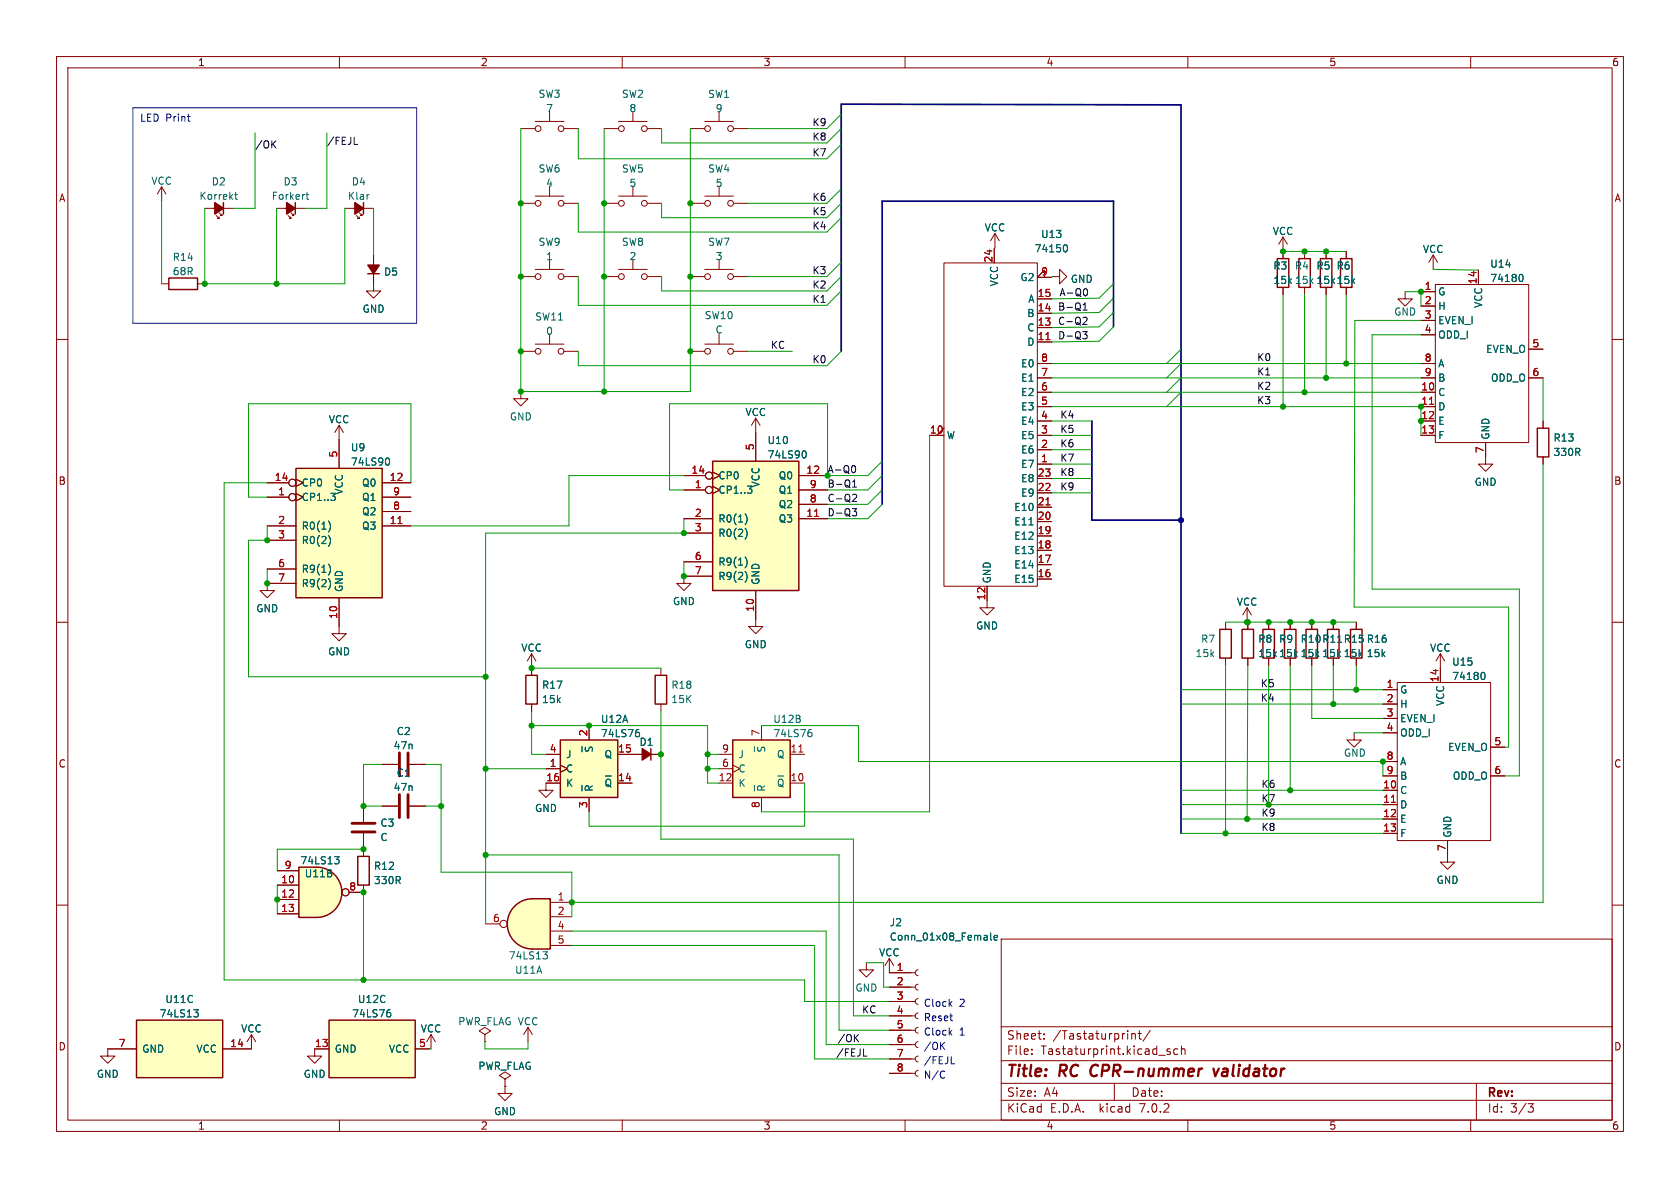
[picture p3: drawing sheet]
<svg xmlns="http://www.w3.org/2000/svg" width="297mm" height="210mm" viewBox="0 0 297 210" stroke-linecap="round" stroke-linejoin="round" font-family="sans-serif">
<g fill="none" stroke="#840000" stroke-width=".18">
<path d="M10 10h277v190h-277zM12 12h273v186h-273zM60 10v2M110 10v2M160 10v2M210 10v2M260 10v2M106.8 35.9h2.5M109.3 34.7h5.1M111.9 32.9v1.8M114.4 35.9h2.6M122 35.9h2.6"/>
<path d="M124.6 34.7h5.1M127.1 32.9v1.8M129.7 35.9h2.5M10 60h2M106.8 48.9h2.5M109.3 47.6h5.1M111.9 45.8v1.8M114.4 48.9h2.6M166.9 46.5h16.5v57.1h-16.5zM175.8 43.9v2.6M183.4 57.9h2.5M183.4 55.4h2.5"/>
<path d="M183.4 52.8h2.5M184.7 49v-1.2l-1.3 1.2h2.5M186.1 48.9h1.2v-1.3l1.3 1.3-1.3 1.3v-1.3M226.8 41.9l-.7 1.3M226.8 41.9v3.8M226.8 50.8v1.3M226.8 41.9l.8 1.3M251.2 51.6h2.5M251.2 54.1h2.5M251.2 56.6h2.5M251.2 59.2h2.5M253.7 50.3h16.6v27.9h-16.6z"/>
<path d="M261.4 47.8v2.5M285 60h2M59.9 77.7v5.1M133.6 76.5v5M164.3 77h2.6M166.9 75.7l-1.3 1.3M183.4 77h2.5M183.4 60.5h2.5M183.4 79.5h2.5M183.4 74.4h2.5M183.4 71.9h2.5M183.4 69.3h2.5"/>
<path d="M183.4 66.8h2.5M183.4 64.3h2.5M251.2 77h2.5M251.2 74.4h2.5M251.2 71.9h2.5M251.2 69.3h2.5M251.2 66.8h2.5M251.2 64.3h2.5M262.6 78.2v3.8h1.3l-1.3 1.3-1.2-1.3h1.2M270.3 66.8h2.5M270.3 61.7h2.5M272.8 74.4v1.3"/>
<path d="M47.2 87.9h3.9M47.2 93h5.1M47.2 85.3h3.9M47.2 95.5h5.1M52.3 87.2l1.3 .7-1.3 .6M52.3 84.7l1.3 .6-1.3 .7M67.6 87.9h5M67.6 93h5M67.6 85.3h5M67.6 90.4h5M120.9 86.6h3.8M120.9 91.7h5.1"/>
<path d="M120.9 84.1h3.8M120.9 94.2h5.1M120.9 99.3h5.1M126 86l1.3 .6-1.3 .6M126 83.4l1.3 .7-1.3 .6M141.2 86.6h5.1M141.2 91.7h5.1M141.2 84.1h5.1M141.2 89.2h5.1M183.4 82h2.5M183.4 99.8h2.5M183.4 97.3h2.5"/>
<path d="M183.4 94.7h2.5M183.4 92.2h2.5M183.4 89.7h2.5M183.4 87.1h2.5M183.4 84.6h2.5M272.8 80.8v1.2M10 110h2M47.2 100.6h5.1M52.3 103.1h-5.1v1.3h1.3l-1.3 1.3-1.2-1.3h1.2M59.9 105.7v6.3h1.3l-1.3 1.3-1.2-1.3h1.2M94 115.6l-.8 1.2M94 115.6v2.5"/>
<path d="M94 115.6l.7 1.2M116.8 118.1v1.3M126 101.9h-5.1v1.2h1.3l-1.3 1.3-1.3-1.3h1.3M133.6 104.4v6.3h1.3l-1.3 1.3-1.3-1.3h1.3M174.5 103.6v3.8h1.3l-1.3 1.3-1.3-1.3h1.3M183.4 102.4h2.5M220.5 107.4l-.8 1.3M220.5 107.4v2.6M220.5 107.4l.7 1.3M239.8 110v1.3M239.8 116.3v1.3M254.6 115.6l-.7 1.2"/>
<path d="M254.6 115.6v5.1M254.6 115.6l.8 1.2M285 110h2M111.8 133.4h5M116.8 124.5v1.2M127 133.4h2.5M127 138.4h2.5M127 135.9h2.5M129.5 135.3l1.3 .6-1.3 .6M134.6 128.3v2.5M139.7 133.4h2.5M139.7 138.4h2.5"/>
<path d="M244.5 121.9h2.5M244.5 139.7h2.5M244.5 124.5h2.5M244.5 127h2.5M244.5 129.5h2.5M244.5 137.2h2.5M244.5 134.6h2.5M247 120.7h16.5v27.9h-16.5zM263.5 132.1h2.6M263.5 137.2h2.6M10 160h2M134.6 141v2.5"/>
<path d="M244.5 142.2h2.5M244.5 144.8h2.5M244.5 147.3h2.5M255.9 148.6v3.8h1.3l-1.3 1.3-1.3-1.3h1.3M285 160h2M153.2 170.2v1.3h1.2l-1.2 1.2-1.3-1.2h1.3M157.2 179.6h4.6M157.2 177h4.6M157.2 174.5h4.6M157.2 169.4v2.6h4.6M157.2 169.4l-.7 1.3M157.2 169.4l.8 1.3"/>
<path d="M162.3 179.1l-.3 .1-.2 .4 .1 .3 .4 .2M162.3 176.5l-.3 .2-.2 .3 .1 .4 .4 .1M162.3 174l-.3 .1-.2 .4 .1 .4 .4 .1M162.3 171.5l-.3 .1-.2 .3 .1 .4 .4 .2M177 166h108v32h-108zM24.1 185.4h-5.1v1.3h1.3l-1.3 1.3-1.2-1.3h1.2M44.4 182.9v2.5h-5M44.4 182.9l-.7 1.3M44.4 182.9l.8 1.3M58.2 185.4h-2.6v1.3h1.3l-1.3 1.3-1.2-1.3h1.2M60 198v2M73.4 185.4h2.5"/>
<path d="M76.2 182.9l-.8 1.3M76.2 182.9v2.5M76.2 182.9l.8 1.3M85.7 182.9l1-.7-1-.6-1 .6 1 .7v1.3M85.7 184.2h.1M89.3 190.8l1-.7-1-.6-1 .6 1 .7v1.2M89.3 192h.1M89.3 192v1.3h1.3l-1.3 1.3-1.3-1.3h1.3M93.3 181.6l-.7 1.3M93.3 181.6v2.6M93.3 181.6l.8 1.3M110 198v2"/>
<path d="M157.2 189.7h4.6M157.2 187.2h4.6M157.2 184.7h4.6M157.2 182.1h4.6M160 198v2M162.3 189.2l-.3 .2-.2 .3 .1 .4 .4 .1M162.3 186.7l-.3 .1-.2 .4 .1 .4 .4 .1M162.3 184.2l-.3 .1-.2 .3 .1 .4 .4 .2M162.3 181.6l-.3 .1-.2 .4 .1 .4 .4 .1M177 194.5h108M177 191.5h108M177 187.5h108"/>
<path d="M177 181.5h108M182.4 186.3v.1M182.4 185.5v.1M184.6 183.6v.1M184.6 182.8v.1M197 191.5v3M200.1 182.7v1M200.1 182.8l.2-.1 .3 .1 .1 .9M201.2 182.7h.6M201.4 182.2v1.3l.4 .2M203.4 182.1l-1.3 2M206.9 185.5l-.4-.1-.2 .2 .1 .2 .5 .2v.3h-.6"/>
<path d="M208.2 185.5l-.4-.1-.3 .3v.4l.1 .2h.6M208.9 185.5l.2-.1 .3 .1 .1 .9M208.9 184.9v1.5M210 198v2M260 198v2M261 191.5v6.5M270.1 195.1h1l-.5 .6 .4 .1 .1 .5-.3 .3h-.4"/>
<circle cx="109.9" cy="35.9" r=".51"/>
<circle cx="113.9" cy="35.9" r=".51"/>
<circle cx="125.1" cy="35.9" r=".51"/>
<circle cx="129.2" cy="35.9" r=".51"/>
<circle cx="109.9" cy="48.9" r=".51"/>
<circle cx="113.9" cy="48.9" r=".51"/>
<circle cx="51.7" cy="85.3" r=".63"/>
<circle cx="51.7" cy="87.9" r=".63"/>
<circle cx="125.3" cy="86.6" r=".63"/>
<circle cx="125.3" cy="84.1" r=".63"/>
</g>
<path d="M214.5 188.9l.3 1.3 .7-1.3" fill="none" stroke="#840000" stroke-width=".4"/>
<g fill="none" stroke="#006464" stroke-width=".18">
<path d="M188.3 43.3a.68 .68 0 0 1 .4 .6 .68 .68 0 0 1-.4 .6M268.8 48.5a.68 .68 0 0 1 .5 .6 .68 .68 0 0 1-.5 .7M142.2 79.7a.79 .79 0 0 1 0 1.3M58.2 92.3l.2 .6-.2 .9M58.2 94.9l.2 .6-.2 .8M58.2 100l.2 .6-.2 .8M68.6 81a.79 .79 0 0 1 0 1.2M131.9 91.1l.2 .6-.2 .8M131.9 93.6l.2 .6-.2 .9M131.9 98.7l.2 .6-.2 .8M181.9 92.8h.7M58.2 102.5l.2 .6-.2 .9"/>
<path d="M131.9 101.2l.2 .6-.2 .9M262.1 118.9a.68 .68 0 0 1 .4 .6 .68 .68 0 0 1-.4 .6M133.4 132v.9M133.4 138.8v1M134 132.1l-.1 .5 .3 .2M134.2 138.9l-.3 .3v.5h1.3M137.5 137.2h1.1M137.6 138.2a.42 .42 0 0 1 .4-.5 .42 .42 0 0 1 .4 .5M143.1 129.4h.2l.2 .3v.4l-.4 .1M143.2 129h.2M34.3 178.5h.7l-.4 .5M34.8 179l.2 .2v.3l-.2 .3"/>
<path d="M68.6 179h.2l.3 .2-.1 .4-.4 .2M68.7 178.5h.3M175.1 164.9v1.1l.2 .2M175.7 165.8l.6-.2v-.2l-.4-.1-.2 .2 .1 .6h.5"/>
</g>
<path d="M225.8 45.7h2v5.1h-2zM271.8 75.7h2v5.1h-2zM52.3 82.8h15.3v22.9h-15.3zM126 81.5h15.2v22.9h-15.2zM115.8 119.4h2.1v5.1h-2.1zM238.8 111.3h2v5h-2zM115.1 132.3v2.1M129.5 130.8h10.2v10.2h-10.2zM24.1 180.3h15.3v10.2h-15.3zM58.2 180.3h15.2v10.2h-15.2z" fill="none" stroke="#840000" stroke-width=".25"/>
<g fill="#ffffc2" stroke="#ffffc2" stroke-width=".18">
<path d="M126 81.5h15.2v22.9h-15.2z"/>
<path d="M52.3 82.8h15.3v22.9h-15.3z"/>
<path d="M58.2 180.3h15.2v10.2h-15.2z"/>
<path d="M129.5 130.8h10.2v10.2h-10.2z"/>
<path d="M24.1 180.3h15.3v10.2h-15.3z"/>
<path d="M91 160.2a4.4 4.4 0 0 1 3.1-1.3v8.9a4.4 4.4 0 0 1-4.1-2.8 4.4 4.4 0 0 1 1-4.8z"/>
</g>
<path d="M184.9 60h.7M252.7 71.5h.7M70.3 92.6h.8M144 91.3h.7M184.9 89.3h.7M141.2 132.9h.7M246 141.8h.7" fill="none" stroke="#a90000" stroke-width=".18"/>
<path d="M113.5 132.3l1.6 1.1-1.6 1z" fill="#840000" stroke="#840000" stroke-width=".25"/>
<path d="M94.1 158.9h3.2v8.9h-3.2z" fill="#ffffc2"/>
<path d="M91 160.2a4.4 4.4 0 0 1 3.1-1.3h3.2v8.9h-3.2a4.4 4.4 0 0 1-4.1-2.8 4.4 4.4 0 0 1 1-4.8z" fill="none" stroke="#840000" stroke-width=".25"/>
<g fill="none" stroke="#840000" stroke-width=".18">
<path d="M96.5 138.4v1.3h1.3l-1.3 1.3-1.3-1.3h1.3M97.3 159.5h3.8M85.9 163.3h2.5M97.3 162.1h3.8M97.3 164.6h3.8M97.3 167.1h3.8"/>
<circle cx="89" cy="163.3" r=".63"/>
</g>
<path d="M96 168.2h.8l-.5 .5M96.5 168.7l.3 .3v.3l-.3 .2" fill="none" stroke="#006464" stroke-width=".18"/>
<path d="M56 153.3a4.4 4.4 0 0 1 4.4 4.4 4.4 4.4 0 0 1-4.4 4.5z" fill="#ffffc2" stroke="#ffffc2" stroke-width=".18"/>
<path d="M52.8 153.3h3.2v8.9h-3.2z" fill="#ffffc2"/>
<g fill="none" stroke="#840000" stroke-width=".25">
<path d="M39.5 35.8v2M52.2 35.8v2M64.3 35.8v2M29.8 49.1h5.1v2.1h-5.1zM65 48.4h2.1M229.6 45.7h2v5.1h-2zM233.4 45.7h2.1v5.1h-2.1zM237 45.7h2v5.1h-2zM93 119.4h2v5.1h-2zM215.6 111.3h2.1v5h-2.1zM219.6 111.3h2v5h-2zM223.3 111.3h2v5h-2z"/>
<path d="M227.1 111.3h2v5h-2zM230.9 111.3h2v5h-2zM234.7 111.3h2v5h-2zM99.1 130.8h10.1v10.2h-10.1zM52.8 153.3h3.2a4.4 4.4 0 0 1 4.4 4.4 4.4 4.4 0 0 1-4.4 4.5h-3.2zM63.2 151.4h2.1v5.1h-2.1z"/>
</g>
<g fill="none" stroke="#840000" stroke-width=".18">
<path d="M97.2 19.7v1.8M111.9 19.7v1.8M127.1 19.7v1.8M28.6 33l-.8 1.3M28.6 33v2.6M28.6 33l.7 1.3M36.2 36.8h5.1M38.2 38.1l.5 .5h-.2h.2v-.2M38.7 37.6l.5 .5h-.2h.2v-.3M48.9 36.8h5.1M50.9 38.1l.5 .5h-.2h.2v-.2M51.4 37.6l.5 .5h-.2h.2v-.3"/>
<path d="M61 36.8h5M63 38.1l.5 .5h-.3h.3v-.2M63.5 37.6l.5 .5h-.2h.2v-.3M92.1 22.7h2.5M92.1 35.9h2.5M94.6 21.5h5.1M94.6 34.7h5.1M97.2 32.9v1.8M99.7 22.7h2.5M99.7 35.9h2.5M106.8 22.7h2.5M109.3 21.5h5.1"/>
<path d="M114.4 22.7h2.6M122 22.7h2.6M124.6 21.5h5.1M129.7 22.7h2.5M28.6 50.2h1.2M34.9 50.2h1.3M66 45.1v6.3h1.3l-1.3 1.3-1.2-1.3h1.2M92.1 48.9h2.5M94.6 47.6h5.1M97.2 45.8v1.8M97.2 59.1v1.7M99.7 48.9h2.5"/>
<path d="M122 48.9h2.6M124.6 47.6h5.1M127.1 45.8v1.8M127.1 59.1v1.7M129.7 48.9h2.5M175.8 43.9v2.6M175.9 41.3l-.8 1.2M175.9 41.3v2.5M175.9 41.3l.8 1.2M183.4 57.9h2.5M183.4 55.4h2.5M183.4 52.8h2.5"/>
<path d="M184.7 49v-1.2l-1.3 1.2h2.5M226.8 44.5v1.2M226.8 50.8v1.3M230.6 44.5v1.2M230.6 50.8v1.3M234.4 44.5v1.2M234.4 50.8v1.3M238 44.5v1.2M238 50.8v1.3M248.4 51.6v1.2h1.3l-1.3 1.3-1.3-1.3h1.3M251.2 51.6h2.5M251.2 54.1h2.5"/>
<path d="M251.2 56.6h2.5M251.2 59.2h2.5M253.4 45.1l-.8 1.3M253.4 45.1v2.5M253.4 45.1l.7 1.3M261.4 47.8v2.5M59.9 75.2l-.7 1.3M59.9 75.2v7.6M59.9 75.2l.8 1.3M92.1 69.2v1.3h1.2l-1.2 1.3-1.3-1.3h1.3M92.1 62.1h2.5M94.6 60.8h5.1"/>
<path d="M99.7 62.1h2.5M122 62.1h2.6M124.6 60.8h5.1M129.7 62.1h2.5M133.6 73.9l-.8 1.3M133.6 73.9v7.6M133.6 73.9l.8 1.3M164.3 77h2.6M166.9 75.7l-1.3 1.3M183.4 69.3h2.5M183.4 71.9h2.5M183.4 74.4h2.5"/>
<path d="M183.4 77h2.5M183.4 66.8h2.5M183.4 64.3h2.5M183.4 60.5h2.5M183.4 79.5h2.5M251.2 69.3h2.5M251.2 71.9h2.5M251.2 74.4h2.5M251.2 77h2.5M251.2 66.8h2.5M251.2 64.3h2.5M262.6 78.2v2.6"/>
<path d="M270.3 61.7h2.5M270.3 66.8h2.5M272.8 74.4v1.3M47.2 87.9h3.9M47.2 93h5.1M47.2 85.3h3.9M47.2 95.5h5.1M52.3 87.2l1.3 .7-1.3 .6M52.3 84.7l1.3 .6-1.3 .7M67.6 87.9h5M67.6 93h5M67.6 85.3h5"/>
<path d="M67.6 90.4h5M120.9 86.6h3.8M120.9 91.7h5.1M120.9 84.1h3.8M120.9 94.2h5.1M120.9 99.3h5.1M126 86l1.3 .6-1.3 .6M126 83.4l1.3 .7-1.3 .6M141.2 86.6h5.1M141.2 91.7h5.1M141.2 84.1h5.1M141.2 89.2h5.1"/>
<path d="M183.4 82h2.5M183.4 99.8h2.5M183.4 97.3h2.5M183.4 94.7h2.5M183.4 92.2h2.5M183.4 89.7h2.5M183.4 87.1h2.5M183.4 84.6h2.5M272.8 80.8v1.2M47.2 100.6h5.1M47.2 103.1h5.1M59.9 105.7v5"/>
<path d="M94 118.1v1.3M120.9 101.9h5.1M133.6 104.4v5.1M174.5 103.6v2.6M183.4 102.4h2.5M216.7 110v1.3M216.7 116.3v1.3M220.6 110v1.3M220.6 116.3v1.3M224.3 110v1.3M224.3 116.3v1.3M228.1 110v1.3"/>
<path d="M228.1 116.3v1.3M231.9 110v1.3M231.9 116.3v1.3M235.7 110v1.3M235.7 116.3v1.3M239.8 110v1.3M239.8 116.3v1.3M254.6 118.1v2.6M67.6 135.1h2.8M72.4 135.1h2.8M94 124.5v1.2M96.5 135.9h2.6"/>
<path d="M96.5 138.4h2.6M96.5 133.4h2.6M99.1 135.3l1.2 .6-1.2 .6M104.1 128.3v2.5M109.2 138.4h2.6M109.2 133.4h4.3M115.1 133.4h1.7M239.4 129.5v1.3h1.3l-1.3 1.3-1.3-1.3h1.3M244.5 121.9h2.5M244.5 139.7h2.5M244.5 124.5h2.5M244.5 127h2.5"/>
<path d="M244.5 129.5h2.5M244.5 137.2h2.5M244.5 134.6h2.5M263.5 132.1h2.6M263.5 137.2h2.6M49 156.5h3.8M49 159h3.8M49 153.9h3.8M64.3 156.5v1.2h-2.6M64.3 142.5v2.8M64.3 147.3v4.1M67.6 142.5h2.8"/>
<path d="M72.4 142.5h2.8M104.1 141v2.5M244.5 142.2h2.5M244.5 144.8h2.5M244.5 147.3h2.5M255.9 148.6v2.5M49 161.5h3.8M157.2 172h3.8M157.2 174.5h3.8M157.2 177h3.8M157.2 179.6h3.8M19 185.4h5.1"/>
<path d="M39.4 185.4h5M55.6 185.4h2.6M73.4 185.4h2.5M89.3 192h.1M157.2 182.1h3.8M157.2 184.7h3.8M157.2 187.2h3.8M157.2 189.7h3.8"/>
<circle cx="95.1" cy="35.9" r=".51"/>
<circle cx="95.1" cy="22.7" r=".51"/>
<circle cx="99.2" cy="22.7" r=".51"/>
<circle cx="99.2" cy="35.9" r=".51"/>
<circle cx="109.9" cy="22.7" r=".51"/>
<circle cx="113.9" cy="22.7" r=".51"/>
<circle cx="125.1" cy="22.7" r=".51"/>
<circle cx="129.2" cy="22.7" r=".51"/>
<circle cx="95.1" cy="48.9" r=".51"/>
<circle cx="99.2" cy="48.9" r=".51"/>
<circle cx="125.1" cy="48.9" r=".51"/>
<circle cx="129.2" cy="48.9" r=".51"/>
<circle cx="95.1" cy="62.1" r=".51"/>
<circle cx="99.2" cy="62.1" r=".51"/>
<circle cx="125.1" cy="62.1" r=".51"/>
<circle cx="129.2" cy="62.1" r=".51"/>
<circle cx="51.7" cy="85.3" r=".63"/>
<circle cx="51.7" cy="87.9" r=".63"/>
<circle cx="125.3" cy="86.6" r=".63"/>
<circle cx="125.3" cy="84.1" r=".63"/>
<circle cx="61.1" cy="157.7" r=".63"/>
</g>
<g fill="none" stroke="#006464" stroke-width=".18">
<path d="M41.5 34.4h.5M41.7 34v1.1l.3 .1M54.1 34.4h.5M54.3 34v1.1l.3 .1M65.1 34.4h.2M188.3 43.3a.68 .68 0 0 1 .4 .6 .68 .68 0 0 1-.4 .6M268.8 48.5a.68 .68 0 0 1 .5 .6 .68 .68 0 0 1-.5 .7M142.2 79.7a.79 .79 0 0 1 0 1.3M58.2 92.3l.2 .6-.2 .9M58.2 94.9l.2 .6-.2 .8M58.2 100l.2 .6-.2 .8M68.6 81a.79 .79 0 0 1 0 1.2"/>
<path d="M131.9 91.1l.2 .6-.2 .8M131.9 93.6l.2 .6-.2 .9M131.9 98.7l.2 .6-.2 .8M181.9 92.8h.7M58.2 102.5l.2 .6-.2 .9M131.9 101.2l.2 .6-.2 .9M262.1 118.9a.68 .68 0 0 1 .4 .6 .68 .68 0 0 1-.4 .6M102.9 132v.9M102.9 138.8v1M103.5 132.1v.5l.2 .2M103.7 138.9l-.2 .3v.5h1.2M107 137.2h1.1"/>
<path d="M107.1 138.2a.42 .42 0 0 1 .4-.5 .42 .42 0 0 1 .5 .5M112.6 129.4l.4 .2v.5M112.7 129h.2M59.2 151.4h.7l-.4 .5M59.7 151.9l.2 .3v.3l-.2 .2M34.3 178.5h.7l-.4 .5M34.8 179l.2 .2v.3l-.2 .3M68.6 179h.2l.3 .2-.1 .4-.4 .2M68.7 178.5h.3M175.1 164.9v1.1l.2 .2M175.7 165.8l.6-.2v-.2l-.4-.1-.2 .2 .1 .6h.5"/>
</g>
<path d="M70.6 133.1v4.1M72.1 133.1v4.1M62.2 147.1h4.1M62.2 145.5h4.1M70.6 140.5v4M72.1 140.5v4" fill="none" stroke="#840000" stroke-width=".51"/>
<g fill="#840000" stroke="#840000" stroke-width=".25">
<path d="M38 35.8l1.5 1-1.5 1z"/>
<path d="M62.7 35.8l1.6 1-1.6 1z"/>
<path d="M65 46.9h2.1l-1.1 1.5z"/>
<path d="M50.7 35.8l1.5 1-1.5 1z"/>
</g>
<path d="M99.1 130.8h10.1v10.2h-10.1z" fill="#ffffc2" stroke="#ffffc2" stroke-width=".18"/>
<g fill="none" stroke="#0f0f0f" stroke-width=".18">
<path d="M48.2 25.4l.6 .8M48.8 24.9l-.8 .7M62.6 25.5h.6M191.4 58.6h.8l-.4 .5 .3 .1 .1 .5-.3 .2h-.3M191.5 54.8h.7M191.5 53.9l.3-.4v1.3M191.6 56.1h.5l.1 .3-.8 1h.8M192 51a.79 .79 0 0 1 0 1.3M150.7 89.9h.7l-.4 .5 .4 .1v.4l-.2 .3h-.4M150.7 86.1h.7M150.7 85.2l.4-.4v1.3M150.9 87.4h.4l.1 .3-.7 .9h.7"/>
<path d="M151 82.3a.79 .79 0 0 1 0 1.3M151.2 183.4l.6 .8M151.8 182.9l-.8 .7M152.7 186.7h.6"/>
</g>
<path d="M23.5 19.1h50.2v38.1h-50.2zM33.1 20.6h.5M33.5 21.4h.1M166.5 184.8l.5 .7M166.8 189.3l.2 .1M167 190.5l-.2 .1M167 184.2l-.7 .8M168.2 188.1h.6" fill="none" stroke="#0000c2" stroke-width=".18"/>
<path d="M196.8 57.8v-22.2h-40.8v53.6M148.7 62.1v-43.7l60.1 .1v128.8M193 74.4v17.5h15.8" fill="none" stroke="#000084" stroke-width=".3"/>
<g fill="none" stroke="#009600" stroke-width=".18">
<path d="M28.6 35.6v14.6M36.2 36.8v13.4M45.1 23.5v13.3h-3.8M48.9 36.8v13.4M57.8 23.5v13.3h-3.8M61 36.8v13.4h-24.8M66 36.8v8.3M92.1 22.7v46.5h29.9v-46.5M102.2 22.7v5.4h44l2.5-2.6M102.2 35.9v5.1h44l2.5-2.5M106.8 22.7v46.5M117 22.7v2.6h29.2l2.5-2.6"/>
<path d="M117 35.9v2.6h29.2l2.5-2.6M148.7 20.2l-2.5 2.5h-14M148.7 33.4l-2.5 2.5h-14M36.1 49.9l.1 .3M102.2 48.9v5.1h44l2.5-2.6M117 48.9v2.5h29.2l2.5-2.5M148.7 46.4l-2.5 2.5h-14M175.9 43.8l-.1 .1M186.1 48.9l-.2 .1M196.8 50.2l-2.5 2.5-8.4 .1M196.8 55.2l-2.5 2.6-8.4 .1M196.8 57.8l-2.5 2.5-8.4 .2"/>
<path d="M196.8 52.7l-2.5 2.5-8.4 .2M226.8 52.1v19.8M226.8 44.5h11.2M230.6 52.1v17.2M234.4 52.1v14.7M238 52.1v12.2M248.4 51.6h2.8v2.5M251.2 56.6h-11.7l-.1 50.7h27.3v24.8h-.6M251.2 59.2h-8.6v44.9h26v33.1h-2.5M253.4 47.6l8 .2M102.2 62.1v2.5h44l2.5-2.5M132.2 62.1h7.9"/>
<path d="M164.3 77v66.5h-29.7M185.9 79.5h7.1M185.9 77h7.1M185.9 64.3h65.3M185.9 66.8h65.3M185.9 71.9h65.3v5.1M185.9 69.3h65.3M185.9 74.4h7.1M208.8 61.7l-2.6 2.6M208.8 64.3l-2.6 2.5M208.8 66.8l-2.6 2.5M208.8 69.3l-2.6 2.6"/>
<path d="M272.8 66.8v7.6M47.2 93v2.5h-3.3v24.1h42M47.2 85.3h-7.6v87.9h102.6v3.8h15M72.6 85.3v-13.9h-28.7v16.5h3.3M120.9 91.7v2.5h-35v69.1M120.9 99.3v2.6M120.9 84.1h-20.3v8.9h-28M156 86.6l-2.6 2.6h-7.1M156 89.2l-2.6 2.5h-7.1M156 81.5l-2.6 2.6h-7.1v-12.7h-27.9v15.2h2.5M156 84.1l-2.6 2.5h-7.1M185.9 82h7.1"/>
<path d="M185.9 84.6h7.1M185.9 87.1h7.1M272.8 82v77.5h-171.7M47.2 100.6v2.5M94 118.1h22.8M216.7 110h23.1M216.7 117.6v29.7M220.6 117.6l-.1 27.2M224.3 117.6v24.6M228.1 117.6v22.1M231.9 117.6v9.4h12.6M235.7 117.6v6.9"/>
<path d="M239.8 117.6v4.3M67.6 135.1h-3.3v7.4h3.3M75.2 135.1h2.8v19.1h23.1v7.9M85.9 135.9h10.6M94 128.3h31.1v10.1h1.9M94 125.7v7.7h2.5M116.8 125.7v22.6h34.1v31.3h6.3M125.1 133.4h1.9M125.1 135.9h1.9M134.6 128.3h17.2v6.3h92.7v2.6M142.2 138.4v7.7h-38.1v-2.6M208.8 124.5h35.7"/>
<path d="M208.8 121.9h35.7M208.8 139.7h35.7M239.4 129.5h5.1M49 156.5v5M64.3 157.7v15.5M64.3 150.1h-15.3v3.8M75.2 142.5h2.8M85.9 151.1h62.4v31h8.9M208.8 147.3h35.7M208.8 142.2h35.7M208.8 144.8h35.7M101.1 167.1h42.9v20.1h13.2"/>
<path d="M101.1 164.6h44.9v20.1h11.2M153.2 170.2h3v4.3h1M75.9 185.4h.3M85.7 184.2v1.2h7.6v-1.2"/>
</g>
<path d="M184.9 60h.7M252.7 71.5h.7M70.3 92.6h.8M144 91.3h.7M184.9 89.3h.7M246 141.8h.7" fill="none" stroke="#a90000" stroke-width=".18"/>
<g fill="#009600" stroke="#009600" stroke-width=".18">
<circle cx="120.9" cy="101.9" r=".46"/>
<circle cx="120.9" cy="94.2" r=".46"/>
<circle cx="104.1" cy="128.3" r=".46"/>
<circle cx="125.1" cy="133.4" r=".46"/>
<circle cx="116.8" cy="133.4" r=".46"/>
<circle cx="125.1" cy="135.9" r=".46"/>
<circle cx="230.6" cy="69.3" r=".46"/>
<circle cx="234.4" cy="66.8" r=".46"/>
<circle cx="251.2" cy="51.6" r=".46"/>
<circle cx="226.8" cy="71.9" r=".46"/>
<circle cx="251.2" cy="74.4" r=".46"/>
<circle cx="251.2" cy="71.9" r=".46"/>
<circle cx="226.8" cy="44.5" r=".46"/>
<circle cx="224.3" cy="142.2" r=".46"/>
<circle cx="228.1" cy="139.7" r=".46"/>
<circle cx="235.7" cy="124.5" r=".46"/>
<circle cx="230.6" cy="44.5" r=".46"/>
<circle cx="234.4" cy="44.5" r=".46"/>
<circle cx="238" cy="64.3" r=".46"/>
<circle cx="220.5" cy="144.8" r=".46"/>
<circle cx="216.7" cy="147.3" r=".46"/>
<circle cx="146.3" cy="84.1" r=".46"/>
<circle cx="220.6" cy="110" r=".46"/>
<circle cx="220.5" cy="110" r=".46"/>
<circle cx="244.5" cy="134.6" r=".46"/>
<circle cx="224.3" cy="110" r=".46"/>
<circle cx="235.7" cy="110" r=".46"/>
<circle cx="228.1" cy="110" r=".46"/>
<circle cx="231.9" cy="110" r=".46"/>
<circle cx="239.8" cy="121.9" r=".46"/>
<circle cx="47.2" cy="95.5" r=".46"/>
<circle cx="47.2" cy="103.1" r=".46"/>
<circle cx="85.9" cy="119.6" r=".46"/>
<circle cx="94" cy="118.1" r=".46"/>
<circle cx="122" cy="48.9" r=".46"/>
<circle cx="122" cy="35.9" r=".46"/>
<circle cx="106.8" cy="35.9" r=".46"/>
<circle cx="106.8" cy="69.2" r=".46"/>
<circle cx="122" cy="62.1" r=".46"/>
<circle cx="92.1" cy="62.1" r=".46"/>
<circle cx="106.8" cy="48.9" r=".46"/>
<circle cx="92.1" cy="48.9" r=".46"/>
<circle cx="92.1" cy="35.9" r=".46"/>
<circle cx="85.9" cy="135.9" r=".46"/>
<circle cx="78" cy="142.5" r=".46"/>
<circle cx="94" cy="128.3" r=".46"/>
<circle cx="48.9" cy="50.2" r=".46"/>
<circle cx="36.2" cy="50.2" r=".46"/>
<circle cx="92.1" cy="69.2" r=".46"/>
<circle cx="64.3" cy="142.5" r=".46"/>
<circle cx="64.3" cy="150.1" r=".46"/>
<circle cx="64.3" cy="157.7" r=".46"/>
<circle cx="49" cy="159" r=".46"/>
<circle cx="85.9" cy="151.1" r=".46"/>
<circle cx="101.1" cy="159.5" r=".46"/>
<circle cx="64.3" cy="173.2" r=".46"/>
</g>
<circle cx="208.8" cy="91.9" r=".46" fill="#000084" stroke="#000084" stroke-width=".18"/>
<g font-size="2.8" fill="#840000">
<text x="178" y="190.8">Title:</text>
<text x="187.4" y="190.8">RC CPR-nummer</text>
<text x="215.9" y="190.8">validator</text>
</g>
<g font-size="2.1" fill="#840000">
<text x="178" y="183.9">Sheet:</text>
<text x="186.2" y="183.9">/Tastaturprint/</text>
<text x="178" y="186.6">File:</text>
<text x="184" y="186.6">Tastaturprint.kicad_sch</text>
<text x="178" y="196.8">KiCad</text>
<text x="178" y="194">Size:</text>
<text x="184.6" y="194">A4</text>
<text x="185.7" y="196.8">E.D.A.</text>
<text x="194.4" y="196.8">kicad</text>
<text x="200" y="194">Date:</text>
<text x="201.5" y="196.8">7.0.2</text>
<text x="263" y="194.2">Rev:</text>
<text x="263" y="196.8">Id:</text>
<text x="267" y="196.8">3/3</text>
</g>
<g font-size="1.8" fill="#840000">
<text x="35" y="11.8">1</text>
<text x="85" y="11.8">2</text>
<text x="135" y="11.8">3</text>
<text x="185" y="11.8">4</text>
<text x="235" y="11.8">5</text>
<text x="285" y="11.8">6</text>
<text x="10.4" y="35.8">A</text>
<text x="285.4" y="35.8">A</text>
<text x="10.3" y="85.8">B</text>
<text x="285.3" y="85.8">B</text>
<text x="10.3" y="135.8">C</text>
<text x="285.3" y="135.8">C</text>
<text x="10.3" y="185.8">D</text>
<text x="285.3" y="185.8">D</text>
<text x="35" y="199.8">1</text>
<text x="85" y="199.8">2</text>
<text x="135" y="199.8">3</text>
<text x="185" y="199.8">4</text>
<text x="235" y="199.8">5</text>
<text x="285" y="199.8">6</text>
</g>
<g font-size="1.8" fill="#006464">
<text x="95.2" y="17.4">SW3</text>
<text x="109.9" y="17.4">SW2</text>
<text x="125.1" y="17.5">SW1</text>
<text x="96.5" y="20">7</text>
<text x="111.2" y="20">8</text>
<text x="126.5" y="20">9</text>
<text x="26.7" y="32.8">VCC</text>
<text x="35.2" y="35.5">Korrekt</text>
<text x="37.4" y="32.9">D2</text>
<text x="48" y="35.5">Forkert</text>
<text x="50.1" y="32.9">D3</text>
<text x="61.4" y="35.5">Klar</text>
<text x="62.1" y="32.9">D4</text>
<text x="95.2" y="30.7">SW6</text>
<text x="96.5" y="33.2">4</text>
<text x="109.9" y="30.7">SW5</text>
<text x="111.2" y="33.2">5</text>
<text x="125.1" y="30.7">SW4</text>
<text x="126.5" y="33.2">5</text>
<text x="174" y="41.1">VCC</text>
<text x="224.9" y="41.7">VCC</text>
<text x="30.5" y="46.3">R14</text>
<text x="95.2" y="43.6">SW9</text>
<text x="96.5" y="46.1">1</text>
<text x="109.9" y="43.6">SW8</text>
<text x="111.2" y="46.1">2</text>
<text x="125.1" y="43.6">SW7</text>
<text x="126.5" y="46.1">3</text>
<text x="182.8" y="44.8">74150</text>
<text x="184" y="42.2">U13</text>
<text x="225.1" y="47.8">R3</text>
<text x="228.9" y="47.8">R4</text>
<text x="232.7" y="47.8">R5</text>
<text x="236.2" y="47.8">R6</text>
<text x="251.5" y="44.9">VCC</text>
<text x="263.4" y="47.5">U14</text>
<text x="30.5" y="48.8">68R</text>
<text x="67.8" y="48.9">D5</text>
<text x="176.6" y="50.7" transform="rotate(-90 176.6 50.7)">VCC</text>
<text x="180.3" y="49.8">G2</text>
<text x="181.7" y="53.7">A</text>
<text x="189.2" y="50.2">GND</text>
<text x="225.1" y="50.4">15k</text>
<text x="228.9" y="50.4">15k</text>
<text x="232.7" y="50.4">15k</text>
<text x="236.2" y="50.4">15k</text>
<text x="254.3" y="52.4">G</text>
<text x="263.4" y="50">74180</text>
<text x="64" y="55.4">GND</text>
<text x="94.6" y="56.8">SW11</text>
<text x="96.5" y="59.4">0</text>
<text x="124.5" y="56.6">SW10</text>
<text x="126.4" y="59.1">C</text>
<text x="181.5" y="58.7">C</text>
<text x="181.5" y="56.2">B</text>
<text x="246.4" y="55.9">GND</text>
<text x="254.3" y="54.9">H</text>
<text x="254.3" y="57.5">EVEN_I</text>
<text x="262.2" y="54.6" transform="rotate(-90 262.2 54.6)">VCC</text>
<text x="180.4" y="65.1">E0</text>
<text x="181.5" y="61.3">D</text>
<text x="254.3" y="60">ODD_I</text>
<text x="254.3" y="65.1">A</text>
<text x="262.6" y="62.5">EVEN_O</text>
<text x="180.4" y="70.2">E2</text>
<text x="180.4" y="67.6">E1</text>
<text x="254.3" y="70.2">C</text>
<text x="254.3" y="67.6">B</text>
<text x="263.5" y="67.6">ODD_O</text>
<text x="58.1" y="75">VCC</text>
<text x="90.1" y="74.5">GND</text>
<text x="131.7" y="73.7">VCC</text>
<text x="167.4" y="77.8">W</text>
<text x="180.4" y="77.8">E5</text>
<text x="180.4" y="75.2">E4</text>
<text x="180.4" y="72.7">E3</text>
<text x="254.3" y="72.7">D</text>
<text x="254.3" y="75.2">E</text>
<text x="254.3" y="77.8">F</text>
<text x="263.5" y="77.7" transform="rotate(-90 263.5 77.7)">GND</text>
<text x="62" y="79.9">U9</text>
<text x="62" y="82.5">74LS90</text>
<text x="135.6" y="78.7">U10</text>
<text x="135.6" y="81.2">74LS90</text>
<text x="180.4" y="82.9">E7</text>
<text x="180.4" y="80.3">E6</text>
<text x="274.6" y="78.2">R13</text>
<text x="274.6" y="80.8">330R</text>
<text x="53.3" y="88.7">CP1..3</text>
<text x="53.3" y="86.2">CP0</text>
<text x="60.8" y="87.6" transform="rotate(-90 60.8 87.6)">VCC</text>
<text x="63.9" y="86.2">Q0</text>
<text x="63.9" y="88.7">Q1</text>
<text x="127" y="87.4">CP1..3</text>
<text x="127" y="84.9">CP0</text>
<text x="134.4" y="86.3" transform="rotate(-90 134.4 86.3)">VCC</text>
<text x="137.5" y="84.9">Q0</text>
<text x="137.5" y="90">Q2</text>
<text x="137.5" y="87.4">Q1</text>
<text x="180.4" y="87.9">E9</text>
<text x="180.4" y="85.4">E8</text>
<text x="260.6" y="86">GND</text>
<text x="53.3" y="93.8">R0(1)</text>
<text x="63.9" y="93.8">Q3</text>
<text x="63.9" y="91.2">Q2</text>
<text x="127" y="92.5">R0(1)</text>
<text x="127" y="95.1">R0(2)</text>
<text x="137.5" y="92.5">Q3</text>
<text x="179.2" y="95.6">E12</text>
<text x="179.2" y="93">E11</text>
<text x="179.2" y="90.5">E10</text>
<text x="53.3" y="96.3">R0(2)</text>
<text x="53.3" y="101.4">R9(1)</text>
<text x="127" y="100.1">R9(1)</text>
<text x="179.2" y="100.6">E14</text>
<text x="179.2" y="98.1">E13</text>
<text x="53.3" y="103.9">R9(2)</text>
<text x="60.8" y="104.6" transform="rotate(-90 60.8 104.6)">GND</text>
<text x="118.9" y="107.1">GND</text>
<text x="127" y="102.7">R9(2)</text>
<text x="134.4" y="103.4" transform="rotate(-90 134.4 103.4)">GND</text>
<text x="175.3" y="103.1" transform="rotate(-90 175.3 103.1)">GND</text>
<text x="179.2" y="103.2">E15</text>
<text x="218.6" y="107.2">VCC</text>
<text x="45.2" y="108.4">GND</text>
<text x="172.5" y="111.4">GND</text>
<text x="212.3" y="113.8">R7</text>
<text x="222.4" y="113.8">R8</text>
<text x="226.1" y="113.8">R9</text>
<text x="229.9" y="113.8">R10</text>
<text x="233.7" y="113.8">R11</text>
<text x="237.5" y="113.8">R15</text>
<text x="241.6" y="113.8">R16</text>
<text x="57.9" y="116">GND</text>
<text x="92.1" y="115.4">VCC</text>
<text x="131.6" y="114.7">GND</text>
<text x="211.3" y="116.3">15k</text>
<text x="222.4" y="116.3">15k</text>
<text x="226.1" y="116.3">15k</text>
<text x="229.9" y="116.3">15k</text>
<text x="233.7" y="116.3">15k</text>
<text x="237.5" y="116.3">15k</text>
<text x="241.6" y="116.3">15k</text>
<text x="252.8" y="115.4">VCC</text>
<text x="256.7" y="117.8">U15</text>
<text x="95.8" y="121.9">R17</text>
<text x="95.8" y="124.4">15k</text>
<text x="118.6" y="121.9">R18</text>
<text x="118.6" y="124.4">15K</text>
<text x="247.5" y="122.7">G</text>
<text x="247.5" y="125.3">H</text>
<text x="255.5" y="124.9" transform="rotate(-90 255.5 124.9)">VCC</text>
<text x="256.7" y="120.4">74180</text>
<text x="70.1" y="130.1">C2</text>
<text x="106.2" y="127.9">U12A</text>
<text x="106.2" y="130.5">74LS76</text>
<text x="113" y="132">D1</text>
<text x="136.6" y="127.9">U12B</text>
<text x="136.6" y="130.5">74LS76</text>
<text x="247.5" y="127.8">EVEN_I</text>
<text x="247.5" y="130.4">ODD_I</text>
<text x="69.5" y="132.6">47n</text>
<text x="70.1" y="137.5">C1</text>
<text x="100.1" y="136.7">C</text>
<text x="100.1" y="134.2">J</text>
<text x="105.6" y="133.2" transform="rotate(-90 105.6 133.2)">~{S}</text>
<text x="106.7" y="134.2">Q</text>
<text x="130.6" y="136.7">C</text>
<text x="130.6" y="134.2">J</text>
<text x="136.1" y="133.2" transform="rotate(-90 136.1 133.2)">~{S}</text>
<text x="137.2" y="134.2">Q</text>
<text x="237.5" y="133.9">GND</text>
<text x="247.5" y="135.4">A</text>
<text x="247.5" y="138">B</text>
<text x="255.9" y="132.9">EVEN_O</text>
<text x="256.7" y="138">ODD_O</text>
<text x="69.5" y="140">47n</text>
<text x="94.5" y="143.7">GND</text>
<text x="100.1" y="139.3">K</text>
<text x="105.6" y="140" transform="rotate(-90 105.6 140)">~{R}</text>
<text x="106.7" y="139.9">~{Q}</text>
<text x="130.6" y="139.3">K</text>
<text x="136.1" y="140" transform="rotate(-90 136.1 140)">~{R}</text>
<text x="137.2" y="139.9">~{Q}</text>
<text x="247.5" y="140.5">C</text>
<text x="247.5" y="143.1">D</text>
<text x="67.2" y="146.3">C3</text>
<text x="67.2" y="148.8">C</text>
<text x="247.5" y="145.6">E</text>
<text x="247.5" y="148.1">F</text>
<text x="256.7" y="148.1" transform="rotate(-90 256.7 148.1)">GND</text>
<text x="53" y="153">74LS13</text>
<text x="53.8" y="155.2">U11B</text>
<text x="66" y="153.9">R12</text>
<text x="66" y="156.5">330R</text>
<text x="253.9" y="156.4">GND</text>
<text x="157.2" y="163.9">J2</text>
<text x="157.2" y="166.4">Conn_01x08_Female</text>
<text x="89.9" y="169.8">74LS13</text>
<text x="91" y="172.3">U11A</text>
<text x="155.3" y="169.2">VCC</text>
<text x="29.2" y="177.5">U11C</text>
<text x="63.2" y="177.5">U12C</text>
<text x="151.2" y="175.4">GND</text>
<text x="28.1" y="180">74LS13</text>
<text x="42.6" y="182.7">VCC</text>
<text x="62.2" y="180">74LS76</text>
<text x="74.3" y="182.7">VCC</text>
<text x="80.9" y="181.4">PWR_FLAG VCC</text>
<text x="17.1" y="190.7">GND</text>
<text x="25.1" y="186.2">GND</text>
<text x="34.6" y="186.2">VCC</text>
<text x="53.6" y="190.7">GND</text>
<text x="59.2" y="186.2">GND</text>
<text x="68.6" y="186.2">VCC</text>
<text x="84.5" y="189.3">PWR_FLAG</text>
<text x="87.3" y="197.3">GND</text>
</g>
<g font-size="1.8" fill="#0000c2">
<text x="24.8" y="21.6">LED Print</text>
<text x="163.3" y="178.1">Clock</text>
<text x="169.6" y="178.1">2</text>
<text x="163.3" y="183.1">Clock</text>
<text x="163.3" y="180.6">Reset</text>
<text x="163.3" y="185.7">/OK</text>
<text x="169.6" y="183.1">1</text>
<text x="163.3" y="190.8">N/C</text>
<text x="163.3" y="188.2">/FEJL</text>
</g>
<g font-size="1.8" fill="#0f0f0f">
<text x="143.6" y="22.4">K9</text>
<text x="45.1" y="26.3">/OK</text>
<text x="57.8" y="25.7">/FEJL</text>
<text x="143.6" y="24.9">K8</text>
<text x="143.6" y="27.7">K7</text>
<text x="143.6" y="35.6">K6</text>
<text x="143.6" y="40.7">K4</text>
<text x="143.6" y="38.1">K5</text>
<text x="143.6" y="48.5">K3</text>
<text x="143.6" y="53.6">K1</text>
<text x="143.6" y="51.1">K2</text>
<text x="187.3" y="52.5">A-Q0</text>
<text x="187.1" y="57.5">C-Q2</text>
<text x="187.1" y="55">B-Q1</text>
<text x="136.3" y="61.8">KC</text>
<text x="143.6" y="64.3">K0</text>
<text x="187.1" y="60.1">D-Q3</text>
<text x="222.2" y="63.9">K0</text>
<text x="222.2" y="66.5">K1</text>
<text x="222.2" y="69">K2</text>
<text x="222.2" y="71.5">K3</text>
<text x="187.5" y="76.6">K5</text>
<text x="187.5" y="74.1">K4</text>
<text x="146.3" y="83.7">A-Q0</text>
<text x="187.5" y="81.7">K7</text>
<text x="187.5" y="79.2">K6</text>
<text x="146.3" y="86.3">B-Q1</text>
<text x="146.3" y="88.8">C-Q2</text>
<text x="187.5" y="86.8">K9</text>
<text x="187.5" y="84.2">K8</text>
<text x="146.3" y="91.3">D-Q3</text>
<text x="222.9" y="121.6">K5</text>
<text x="222.9" y="124.1">K4</text>
<text x="223" y="139.4">K6</text>
<text x="223" y="141.9">K7</text>
<text x="223" y="147">K8</text>
<text x="223" y="144.4">K9</text>
<text x="152.4" y="179.2">KC</text>
<text x="148.1" y="184.3">/OK</text>
<text x="147.8" y="186.8">/FEJL</text>
</g>
<g font-size="1.8" fill="#a90000">
<text x="175.5" y="46.5" transform="rotate(-90 175.5 46.5)">24</text>
<text x="183.4" y="52.6">15</text>
<text x="184" y="48.8">9</text>
<text x="251.8" y="51.3">1</text>
<text x="251.8" y="53.8">2</text>
<text x="261.1" y="50.3" transform="rotate(-90 261.1 50.3)">14</text>
<text x="183.4" y="57.7">13</text>
<text x="183.4" y="55.1">14</text>
<text x="251.8" y="56.4">3</text>
<text x="251.8" y="58.9">4</text>
<text x="183.4" y="60.2">11</text>
<text x="184" y="64">8</text>
<text x="251.8" y="64">8</text>
<text x="270.9" y="61.5">5</text>
<text x="184" y="71.6">5</text>
<text x="184" y="69.1">6</text>
<text x="184" y="66.5">7</text>
<text x="251.2" y="69.1">10</text>
<text x="251.2" y="71.6">11</text>
<text x="251.8" y="66.5">9</text>
<text x="270.9" y="66.5">6</text>
<text x="164.3" y="76.7">10</text>
<text x="184" y="76.7">3</text>
<text x="184" y="74.2">4</text>
<text x="251.2" y="74.2">12</text>
<text x="251.2" y="76.7">13</text>
<text x="59.7" y="80.9" transform="rotate(-90 59.7 80.9)">5</text>
<text x="122.2" y="83.8">14</text>
<text x="133.3" y="79.7" transform="rotate(-90 133.3 79.7)">5</text>
<text x="142.5" y="83.8">12</text>
<text x="184" y="81.8">1</text>
<text x="184" y="79.2">2</text>
<text x="262.4" y="80.2" transform="rotate(-90 262.4 80.2)">7</text>
<text x="48.5" y="85.1">14</text>
<text x="49.1" y="87.6">1</text>
<text x="68.8" y="85.1">12</text>
<text x="69.4" y="87.6">9</text>
<text x="122.8" y="86.4">1</text>
<text x="143.1" y="88.9">8</text>
<text x="143.1" y="86.4">9</text>
<text x="183.4" y="89.4">21</text>
<text x="183.4" y="86.9">22</text>
<text x="183.4" y="84.3">23</text>
<text x="49.1" y="92.7">2</text>
<text x="49.1" y="95.3">3</text>
<text x="68.8" y="92.7">11</text>
<text x="69.4" y="90.2">8</text>
<text x="122.8" y="91.4">2</text>
<text x="122.8" y="94">3</text>
<text x="142.5" y="91.4">11</text>
<text x="183.4" y="94.5">19</text>
<text x="183.4" y="91.9">20</text>
<text x="49.1" y="100.3">6</text>
<text x="122.8" y="99.1">6</text>
<text x="122.8" y="101.6">7</text>
<text x="183.4" y="99.6">17</text>
<text x="183.4" y="97">18</text>
<text x="49.1" y="102.9">7</text>
<text x="174.2" y="106.2" transform="rotate(-90 174.2 106.2)">12</text>
<text x="183.4" y="102.1">16</text>
<text x="59.7" y="109.5" transform="rotate(-90 59.7 109.5)">10</text>
<text x="133.3" y="108.2" transform="rotate(-90 133.3 108.2)">10</text>
<text x="245.1" y="121.7">1</text>
<text x="245.1" y="124.2">2</text>
<text x="254.4" y="120.7" transform="rotate(-90 254.4 120.7)">14</text>
<text x="103.9" y="130.2" transform="rotate(-90 103.9 130.2)">2</text>
<text x="134.4" y="130.2" transform="rotate(-90 134.4 130.2)">7</text>
<text x="245.1" y="126.7">3</text>
<text x="245.1" y="129.3">4</text>
<text x="264.1" y="131.8">5</text>
<text x="97.1" y="135.6">1</text>
<text x="97.1" y="133.1">4</text>
<text x="109.2" y="133.1">15</text>
<text x="127.6" y="135.6">6</text>
<text x="127.6" y="133.1">9</text>
<text x="139.7" y="133.1">11</text>
<text x="245.1" y="134.4">8</text>
<text x="245.1" y="136.9">9</text>
<text x="264.1" y="136.9">6</text>
<text x="96.5" y="138.2">16</text>
<text x="103.9" y="142.9" transform="rotate(-90 103.9 142.9)">3</text>
<text x="109.2" y="138.2">14</text>
<text x="127" y="138.2">12</text>
<text x="134.4" y="142.9" transform="rotate(-90 134.4 142.9)">8</text>
<text x="139.7" y="138.2">10</text>
<text x="244.5" y="139.4">10</text>
<text x="244.5" y="142">11</text>
<text x="244.5" y="144.5">12</text>
<text x="244.5" y="147.1">13</text>
<text x="50.3" y="153.7">9</text>
<text x="255.7" y="150.5" transform="rotate(-90 255.7 150.5)">7</text>
<text x="49.7" y="156.2">10</text>
<text x="49.7" y="158.8">12</text>
<text x="49.7" y="161.3">13</text>
<text x="61.7" y="157.5">8</text>
<text x="98.5" y="159.3">1</text>
<text x="98.5" y="161.8">2</text>
<text x="87.1" y="163.1">6</text>
<text x="98.5" y="164.3">4</text>
<text x="98.5" y="166.9">5</text>
<text x="158.5" y="171.7">1</text>
<text x="158.5" y="174.2">2</text>
<text x="158.5" y="176.8">3</text>
<text x="158.5" y="179.3">4</text>
<text x="20.9" y="185.2">7</text>
<text x="40.6" y="185.2">14</text>
<text x="55.6" y="185.2">13</text>
<text x="74" y="185.2">5</text>
<text x="158.5" y="181.9">5</text>
<text x="158.5" y="184.4">6</text>
<text x="158.5" y="186.9">7</text>
<text x="158.5" y="189.5">8</text>
</g>
</svg>
